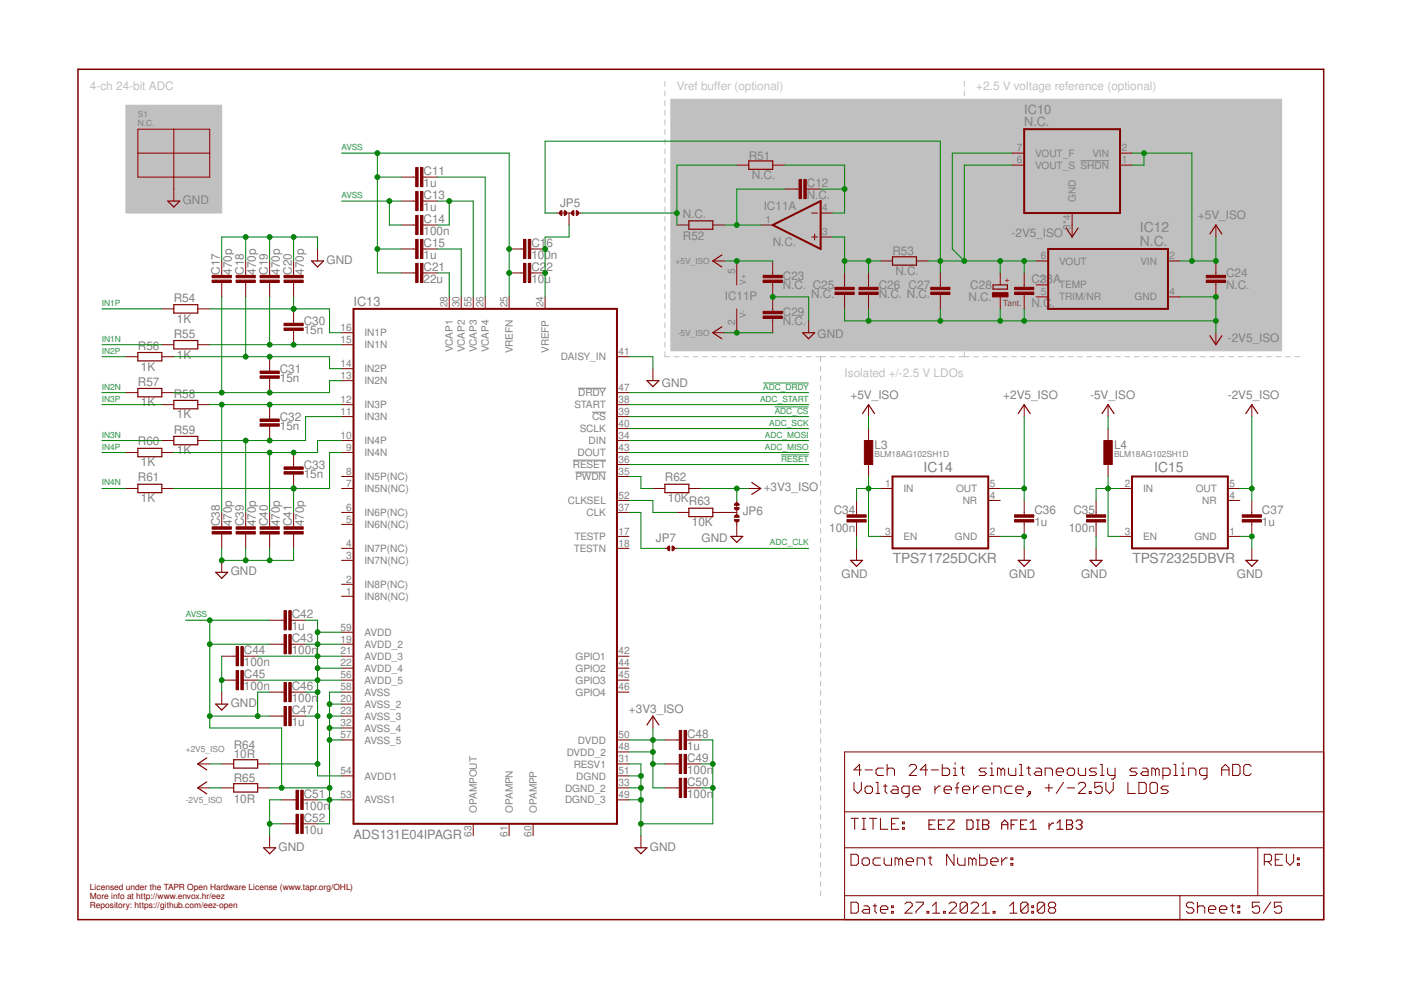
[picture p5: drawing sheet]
<svg xmlns="http://www.w3.org/2000/svg" width="297mm" height="210mm" viewBox="0 0 297 210" stroke-linecap="round" stroke-linejoin="round" font-family="sans-serif">
<g fill="none" stroke="#c0c0c0" stroke-width=".21">
<path d="M141 17.2v1.1M141 19.3v1M204.4 17.2v1.1M204.4 19.3v1M141 21.3v1.1M141 23.4v1M141 25.4v1.1M141 27.5v1M141 29.5v1.1M141 31.6v1M141 33.6v1.1M141 35.7v1"/>
<path d="M141 37.7v1.1M141 39.8v1M204.4 21.3v1.1M204.4 23.4v1M204.4 25.4v1.1M204.4 27.5v1M204.4 29.5v1.1M204.4 31.6v1M204.4 33.6v1.1M204.4 35.7v1M204.4 37.7v1.1M204.4 39.8v1"/>
<path d="M141 41.8v1.1M141 43.9v1M141 45.9v1.1M141 48v1M141 50v1.1M141 52v1.1M141 54.1v1.1M141 56.2v1M141 58.2v1M204.4 41.8v1.1M204.4 43.9v1M204.4 45.9v1.1"/>
<path d="M204.4 48v1M204.4 50v1.1M204.4 52v1.1M204.4 54.1v1.1M204.4 56.2v1M204.4 58.2v1M141 74.6v1h1M141 60.2v1.1M141 62.3v1.1M141 64.3v1.1M141 66.4v1M141 68.5v1"/>
<path d="M141 70.5v1M141 72.5v1.1M143 75.6h1M145 75.6h1M147 75.6h1M149 75.6h1M151 75.6h1M153 75.6h1M155 75.6h1M157 75.6h1M159 75.6h1M161 75.6h1"/>
<path d="M163 75.6h1M165 75.6h1M167 75.6h1M169 75.6h1M171 75.6h1M173 75.6h2.1M174 75.6v1.1M174 77.7v1M174 79.7v1M176.1 75.6h1.1M178.2 75.6h1.1M180.3 75.6h1.1"/>
<path d="M182.4 75.6h1.1M184.5 75.6h1.1M186.6 75.6h1.1M188.7 75.6h1.1M190.8 75.6h1.1M192.9 75.6h1.1M195 75.6h1.1M197.1 75.6h1.1M199.2 75.6h1.1M201.3 75.6h1.1M203.4 75.6h2.1M204.4 60.2v1.1"/>
<path d="M204.4 62.3v1.1M204.4 64.3v1.1M204.4 66.4v1M204.4 68.5v1M204.4 70.5v1M204.4 72.5v1.1M204.4 74.6v1M206.5 75.6h1M208.5 75.6h1M210.5 75.6h1M212.5 75.6h1M214.5 75.6h1"/>
<path d="M216.5 75.6h1M218.5 75.6h1M220.5 75.6h1M222.5 75.6h1M224.5 75.6h1M226.5 75.6h1M228.5 75.6h1M230.5 75.6h1M232.5 75.6h1M234.5 75.6h1M236.5 75.6h1M238.5 75.6h1"/>
<path d="M240.5 75.6h1M242.5 75.6h1M244.5 75.6h1M246.5 75.6h1M248.5 75.6h1M250.5 75.6h1M252.5 75.6h1M254.5 75.6h1M256.5 75.6h1M258.5 75.6h1M260.5 75.6h1M262.6 75.6h.9"/>
<path d="M264.5 75.6h1.1M266.6 75.6h.9M268.6 75.6h1M270.6 75.6h1M272.6 75.6h1M274.6 75.6h1M174 81.7v1M174 83.7v1.1M174 85.7v1.1M174 87.8v1M174 89.8v1M174 91.8v1"/>
<path d="M174 93.8v1.1M174 95.9v1M174 97.9v1M174 99.9v1M174 101.9v1.1M174 103.9v1.1M174 106v1M174 108v1M174 110v1M174 112v1.1M174 114.1v1M174 116.1v1"/>
<path d="M174 118.1v1M174 120.1v1.1M174 122.2v1M174 124.2v1M174 126.2v1M174 128.2v1M174 130.2v1.1M174 132.3v1M174 134.3v1M174 136.3v1M174 138.3v1.1M174 140.4v1"/>
<path d="M174 142.4v1M174 144.4v1M174 146.4v1M174 148.4v1.1M174 150.5v1M174 152.5v1M174 154.5v1M174 156.5v1M174 158.6v1M174 160.6v1M174 162.6v1M174 164.6v1.1"/>
<path d="M174 166.6v1.1M174 168.7v1M174 170.7v1M174 172.7v1M174 174.7v1M174 176.8v1M174 178.8v1M174 180.8v1M174 182.8v1M174 184.8v1.1M174 186.9v1M174 188.9v1"/>
</g>
<g fill="#c0c0c0" stroke="#c0c0c0" stroke-width=".21">
<path d="M142.2 21h129.5v53.4h-129.5z"/>
<path d="M26.7 22.3h20.3v22.9h-20.3z"/>
</g>
<path d="M229.1 34.1h6M121.5 97.6h7M122.6 82.3h5.9M125.5 87.4h3M122 100.1h6.5" fill="none" stroke="#808080" stroke-width=".21"/>
<g fill="none" stroke="#800000" stroke-width=".21">
<path d="M29.2 27.4h15.3v10.1h-15.3zM29.2 32.5h15.3M36.9 27.4v15.2M85.1 37.5h3M89.7 37.5h3M156.2 35h2.5M163.8 35h2.6M214.6 35h2.5M214.6 32.5h2.5M237.5 35h2.5M237.5 32.5h2.5M47 55.3v3.1"/>
<path d="M47 59.9v3M52.1 55.3v3.1M52.1 59.9v3M57.2 55.3v3.1M57.2 59.9v3M62.3 55.3v3.1M62.3 59.9v3M67.3 52.8v2.5M85.1 57.9h3M85.1 52.8h3M85.1 47.7h3M85.1 42.6h3"/>
<path d="M89.7 57.9h3M89.7 52.8h3M89.7 47.7h3M89.7 42.6h3M107.9 57.9h3.1M107.9 52.8h3.1M112.5 57.9h3.1M112.5 52.8h3.1M118.1 45.2h3.3M120.6 45.2v2.5M122.4 45.2h.8M143.5 47.7h2.5"/>
<path d="M151.1 47.7h2.6M151.1 55.3h2.6M156.2 55.3v5.1M161.3 47.7h2.5M163.8 55.3v3.1M163.8 59.9v6.1M166.4 40.1h3M170.9 40.1h3.1M172.1 50.2h1.3M172.1 45.2h1.3M172.7 49.6v1.3M174 50.2h2.5"/>
<path d="M174 45.2h2.5M179.1 57.9v3M184.1 57.9v3M186.7 55.3h2.5M194.3 55.3h2.5M199.4 57.9v3M212.1 57.9v2.5M217.1 57.9v3M219.7 55.3h2.5M227.3 45.2v5M247.6 55.3h2.6M257.8 47.7v2.5"/>
<path d="M257.8 55.3v3.1M257.8 59.9v3M26.7 75.6h2.5M34.3 73.1h2.6M34.3 75.6h2.6M34.3 65.5h2.6M41.9 73.1h2.6M41.9 65.5h2.6M57.2 75.6v3.1M62.3 65.5v3M62.3 70v3.1M72.4 78.2h2.6"/>
<path d="M72.4 73.1h2.6M72.4 70.5h2.6M95.2 62.9v2.6M97.8 62.9v2.6M100.3 62.9v2.6M102.9 62.9v2.6M107.9 62.9v2.6M115.6 62.9v2.6M130.8 75.6h2.5M138.4 78.2v2.5M151.1 70.5h2.6M156.2 65.5v5"/>
<path d="M163.8 67.5v3M171.4 68v2.5M179.1 62.4v3.1M184.1 62.4v3.1M199.4 62.4v3.1M212.1 62.9v2.6M217.1 62.4v3.1M219.7 60.4h2.5M219.7 62.9h2.5M247.6 62.9h2.6M257.8 70.5v2.6M26.7 95.9h2.5"/>
<path d="M26.7 83.2h2.5M34.3 95.9h2.6M34.3 93.4h2.6M34.3 85.8h2.6M34.3 83.2h2.6M41.9 93.4h2.6M41.9 85.8h2.6M57.2 80.2v3M57.2 85.8v3M57.2 90.4v3M62.3 95.9v3.1M72.4 95.9h2.6"/>
<path d="M72.4 93.4h2.6M72.4 88.3h2.6M72.4 85.8h2.6M72.4 80.7h2.6M130.8 95.9h2.5M130.8 93.4h2.5M130.8 88.3h2.5M130.8 85.8h2.5M130.8 98.5h2.5M130.8 90.9h2.5M130.8 83.2h2.5M184.1 85.8v2.5"/>
<path d="M184.1 90.9v2.5M184.1 98.5v2.5M217.1 85.8v2.5M234.9 85.8v2.5M234.9 90.9v2.5M234.9 98.5v2.5M265.4 85.8v2.5M26.7 103.6h2.5M34.3 103.6h2.6M47 108.6v3.1M47 113.2v3.1M47 118.8v2.5"/>
<path d="M52.1 108.6v3.1M52.1 113.2v3.1M57.2 108.6v3.1M57.2 113.2v3.1M62.3 100.5v3.1M62.3 108.6v3.1M62.3 113.2v3.1M72.4 111.2h2.6M72.4 108.6h2.6M72.4 103.6h2.6M72.4 101h2.6M72.4 116.3h2.6"/>
<path d="M72.4 118.8h2.6M130.8 108.6h2.5M130.8 101h2.5M130.8 113.7h2.5M130.8 116.3h2.5M130.8 106.1h2.5M138.4 103.6h2.6M141 116.3h.7M142.7 116.3h.8M143.5 108.6h2.5M146 103.6h2.6M151.1 108.6h5.1"/>
<path d="M156.2 106.1v3.3M156.2 110.4v3.3M158.7 103.6h2.6M181.6 106.1v3.1M181.6 110.7v3M181.6 116.3v2.5M186.7 103.6h2.5M186.7 113.7h2.5M209.5 103.6h2.6M209.5 113.7h2.6M209.5 106.1h2.6M217.1 106.1v3.1"/>
<path d="M217.1 110.7v3M217.1 116.3v2.5M232.4 106.1v3.1M232.4 110.7v3M232.4 116.3v2.5M237.5 103.6h2.5M237.5 113.7h2.5M260.3 103.6h2.6M260.3 113.7h2.6M260.3 106.1h2.6M265.4 106.1v3.1M265.4 110.7v3"/>
<path d="M265.4 116.3v2.5M47 139.1h3.1M51.6 139.1h3M57.2 136.6h3M57.2 131.5h3M61.7 136.6h3.1M61.7 131.5h3.1M72.4 136.6h2.6M72.4 139.1h2.6M72.4 134h2.6M72.4 126.4h2.6M72.4 123.9h2.6"/>
<path d="M130.8 139.1h2.5M47 144.2h3.1M47 146.7v2.6M51.6 144.2h3M57.2 151.8h3M57.2 146.7h3M61.7 151.8h3.1M61.7 146.7h3.1M72.4 149.3h2.6M72.4 141.7h2.6M72.4 151.8h2.6M72.4 154.3h2.6"/>
<path d="M72.4 144.2h2.6M72.4 146.7h2.6M72.4 156.9h2.6M130.8 159.4h2.5M130.8 141.7h2.5M130.8 144.2h2.5M130.8 146.7h2.5M130.8 156.9h2.5M138.4 151.8v2.5M141 156.9h3M145.5 156.9h3.1M179.1 159.4h101.5v35.6h-101.5z"/>
<path d="M41.9 167h2.6M41.9 162h2.6M47 167h2.6M47 162h2.6M54.6 167h2.6M54.6 162h2.6M57.2 177.2v2.5M59.7 174.7h3.1M59.7 169.6h3.1M64.3 174.7h3M64.3 169.6h3M72.4 169.6h2.6"/>
<path d="M72.4 164.5h2.6M100.3 174.7v2.5M107.9 174.7v2.5M113 174.7v2.5M130.8 167h2.5M130.8 162h2.5M130.8 169.6h2.5M130.8 164.5h2.5M135.9 177.2v2.5M141 167h3M141 162h3M145.5 167h3.1"/>
<path d="M145.5 162h3.1M179.1 179.7h101.5M179.1 172.1h101.5M180.4 173.5h1.6M181.1 165.9v1.5l.7 .8 .8-.8v-1.5M181.2 173.5v2.3M182.6 163.2h-1.5l1.1-1.1v2.3M182.8 173.5h.8M182.8 175.8h.8M183.2 173.5v2.3M183.4 163.2h1.6M183.4 167l.4-.3h.8l.4 .3v.8l-.4 .4h-.8l-.4-.4z"/>
<path d="M184.3 173.5h1.6M185.1 173.5v2.3M185.7 168.2h.8M185.7 165.9h.4v2.3M186.7 173.5v2.3h1.5M187.3 162.9h-1.2l-.4 .3v.8l.4 .4h1.2M187.3 166.7h.8M187.7 166.3v1.5l.4 .4M188.1 163.2l.4-.3h.8l.4 .3v1.2M188.1 162.1v2.3M189 174.7h.8M189.3 166.7h.7l.4 .3v1.2h-1.1l-.4-.4 .4-.4h1.1"/>
<path d="M190.6 173.5h-1.6v2.3h1.6M191.3 175.5h.4v.3h-.4zM191.3 174.3h.4v.4h-.4zM192.8 162.5l.3-.4h.8l.4 .4v.4l-1.5 1.5h1.5M192.8 168.2h-1.2l-.4-.4v-.8l.4-.3h1.2v1.9l-.4 .4h-.4M193.5 167.4h1.6v-.4l-.4-.3h-.8l-.4 .3v.8l.4 .4h.8M196.7 163.2h-1.6l1.2-1.1v2.3M197.4 163.2h1.6M198.2 166.7v1.5M199.4 166.7h-.4l-.8 .7M199.8 162.1v2.3h1.1l.4-.4v-.8l-.4-.3h-1.1M200.2 167.4h1.5v-.4l-.4-.3h-.7l-.4 .3v.8l.4 .4h.7"/>
<path d="M202.1 162.9h.4v1.5M202.1 164.4h.8M202.5 161.7v.4M202.5 167h.8M203.3 165.9l-.4 .4v1.9M203.7 162.9h.7M204.1 162.5v1.5l.3 .4M204.1 167.4h1.5v-.4l-.4-.3h-.8l-.3 .3v.8l.3 .4h.8M206.4 166.7v1.5M207.6 166.7h-.4l-.8 .7M208.3 167.4h1.6v-.4l-.4-.3h-.8l-.4 .3v.8l.4 .4h.8M209.1 162.9h-1.1l-.4 .3 .4 .4h.7l.4 .4-.4 .4h-1.1"/>
<path d="M209.9 162.9h.4v1.5M209.9 164.4h.8M210.3 161.7v.4M210.7 168.2v-1.5h1.2l.3 .3v1.2M212.2 163.2l-.3-.3h-.4v1.5M212.2 163.2v1.2M212.2 163.2l.4-.3 .4 .3v1.2M213.8 162.9v1.1l.4 .4h1.2v-1.5M214.6 166.7h-1.2l-.4 .3v.8l.4 .4h1.2M215.4 167.4h1.5v-.4l-.4-.3h-.7l-.4 .3v.8l.4 .4h.7M216.2 164.4h.7M216.2 162.1h.3v2.3"/>
<path d="M217.7 162.9h.8M218.1 162.5v1.5l.4 .4M218.1 167.8h.4v.4h-.4zM218.5 168.2l-.8 .8M219.6 162.9h.8l.4 .3v1.2h-1.2l-.3-.4 .3-.4h1.2M221.6 164.4v-1.5h1.2l.4 .3v1.2M221.6 167h1.6M222.4 166.3v1.5M223.9 163.6h1.6v-.4l-.4-.3h-.8l-.4 .3v.8l.4 .4h.8M225.5 165.9l-1.6 2.3M226.3 163.2l.4-.3h.8l.3 .3v.8l-.3 .4h-.8l-.4-.4zM226.3 167h1.5"/>
<path d="M228.6 162.9v1.1l.4 .4h1.2v-1.5M228.6 166.3l.4-.4h.8l.4 .4v.4l-1.6 1.5h1.6M230.9 167.8h.5v.4h-.5zM232.5 162.9h-1.1l-.5 .3 .5 .4h.7l.4 .4-.4 .4h-1.2M233.3 164.4h.8M233.3 162.1h.4v2.3M233.7 165.9h-1.6v1.1l.8-.3h.4l.4 .3v.8l-.4 .4h-.8l-.4-.4M234.5 165.9v1.5l.7 .8 .8-.8v-1.5M234.8 162.9v1.1l.4 .4h1.2M236.4 162.9v1.9l-.4 .4h-.4M239.1 165.9v2.3h1.6M241.1 162.9h-1.2l-.4 .3 .4 .4h.8l.4 .4-.4 .4h-1.2"/>
<path d="M241.5 165.9h1.2l.3 .4v1.5l-.3 .4h-1.2zM242.3 162.9h.7l.4 .3v1.2h-1.1l-.4-.4 .4-.4h1.1M243.8 166.3l.4-.4h.8l.4 .4v1.5l-.4 .4h-.8l-.4-.4zM245 163.2l-.4-.3h-.4v1.5M245 163.2v1.2M245 163.2l.4-.3 .4 .3v1.2M246.5 164.4h1.2l.4-.4v-.8l-.4-.3h-1.2v2.3M247.7 166.7h-1.2l-.4 .3 .4 .4h.8l.4 .4-.4 .4h-1.2M248.9 164.4h.8M248.9 162.1h.4v2.3M250.4 162.9h.4v1.5M250.4 164.4h.8"/>
<path d="M250.8 161.7v.4M252 164.4v-1.5h1.2l.4 .3v1.2M255.9 164.4h-1.2l-.4-.4v-.8l.4-.3h1.2v1.9l-.4 .4h-.4M259 163.2h1.6M259 164.4v-1.5l.8-.8 .8 .8v1.5M261.3 162.1h1.2l.4 .4v1.5l-.4 .4h-1.2zM265.3 162.5l-.4-.4h-.8l-.4 .4v1.5l.4 .4h.8l.4-.4M266.7 179.7v10.2M179.1 189.9h101.5M180.4 181.1h1.2l.4 .4v1.6l-.4 .4h-1.2zM180.4 191.3h1.2l.4 .4v1.5l-.4 .4h-1.2zM182.8 182.3l.4-.4h.7l.4 .4v.8l-.4 .4h-.7l-.4-.4z"/>
<path d="M183.2 192.1h.7l.4 .3v1.2h-1.1l-.4-.4 .4-.4h1.1M185.1 192.1h.8M185.5 191.7v1.5l.4 .4M186.7 192.8h1.5v-.4l-.4-.3h-.8l-.3 .3v.8l.3 .4h.8M186.7 181.9h-1.2l-.4 .4v.8l.4 .4h1.2M187.5 181.9v1.2l.3 .4h1.2v-1.6M189 193.2h.4v.4h-.4zM189 192.1h.4v.3h-.4zM190.6 182.3l-.4-.4h-.4v1.6M190.6 182.3l.4-.4 .3 .4v1.2M190.6 182.3v1.2M191.9 191.7l.4-.4h.7l.4 .4v.4l-1.5 1.5h1.5"/>
<path d="M192.1 182.7h1.6v-.4l-.4-.4h-.8l-.4 .4v.8l.4 .4h.8M194.2 191.3h1.5v.4l-1.5 1.5v.4M194.5 183.5v-1.6h1.1l.4 .4v1.2M196.5 193.2h.4v.4h-.4zM196.8 181.9h.8M197.2 181.5v1.6l.4 .4M197.7 193.6h1.6M197.7 192.1l.8-.8v2.3M200 193.2h.4v.4h-.4zM201.2 191.7l.4-.4h.8l.4 .4v.4l-1.6 1.5h1.6M202.3 181.1v2.4l-1.6-2.4v2.4M203 181.9v1.2l.4 .4h1.2v-1.6"/>
<path d="M205.1 191.7v1.5l-.4 .4h-.8l-.3-.4M205.1 191.7l-.4-.4h-.8l-.3 .4v1.5M205.1 191.7l-1.5 1.5M205.9 191.7l.4-.4h.8l.4 .4v.4l-1.6 1.5h1.6M206.2 182.3l-.4-.4h-.4v1.6M206.2 182.3v1.2M206.2 182.3l.3-.4 .4 .4v1.2M207.7 181.1v2.4h1.2l.4-.4v-.8l-.4-.4h-1.2M208.2 193.6h1.6M208.2 192.1l.8-.8v2.3M210.1 182.7h1.5v-.4l-.4-.4h-.8l-.3 .4v.8l.3 .4h.8M210.6 193.2h.4v.4h-.4z"/>
<path d="M212.4 181.9v1.6M213.6 181.9h-.4l-.8 .8M214.1 193.6h1.5M214.1 192.1l.8-.8v2.3M214.3 183.1h.4v.4h-.4zM214.3 181.9h.4v.4h-.4zM218 191.7v1.5l-.4 .4h-.8l-.4-.4M218 191.7l-.4-.4h-.8l-.4 .4v1.5M218 191.7l-1.6 1.5M218.8 193.2h.3v.4h-.3zM218.8 192.1h.3v.3h-.3zM221.5 191.7v1.5l-.4 .4h-.8l-.4-.4"/>
<path d="M221.5 191.7l-.4-.4h-.8l-.4 .4v1.5M221.5 191.7l-1.6 1.5M222.7 192.4l-.4 .4v.4l.4 .4h.7l.4-.4v-.4l-.4-.4M222.7 192.4l-.4-.3v-.4l.4-.4h.7l.4 .4v.4l-.4 .3M222.7 192.4h.7M250.2 189.9v5.1M253.1 191.7l-.4-.4h-.8l-.4 .4v.4l.4 .3h.8l.4 .4v.4l-.4 .4h-.8l-.4-.4M253.9 192.4l.4-.3h.8l.3 .3v1.2M253.9 191.3v2.3M256.2 192.8h1.6v-.4l-.4-.3h-.8l-.4 .3v.8l.4 .4h.8M258.6 192.8h1.5v-.4l-.4-.3h-.7l-.4 .3v.8l.4 .4h.7M260.9 192.1h.8"/>
<path d="M261.3 191.7v1.5l.4 .4M262.4 193.2h.4v.4h-.4zM262.4 192.1h.4v.3h-.4zM267.1 191.3h-1.6v1.1l.8-.3h.4l.4 .3v.8l-.4 .4h-.8l-.4-.4M268.1 182.7h1.1l.4-.4v-.8l-.4-.4h-1.1v2.4M268.8 182.7l.8 .8M269.4 191.3l-1.6 2.3M270.4 182.3h.8M271.7 191.3h-1.5v1.1l.8-.3h.4l.3 .3v.8l-.3 .4h-.8l-.4-.4M271.9 181.1h-1.5v2.4h1.5M272.7 181.1v1.6l.8 .8 .8-.8v-1.6M275.1 183.1h.4v.4h-.4z"/>
<path d="M275.1 181.9h.4v.4h-.4z"/>
</g>
<path d="M16.5 14.7h264.1v180.3h-264.1z" fill="none" stroke="#800000" stroke-width=".32"/>
<g fill="none" stroke="#800000" stroke-width=".23">
<path d="M197 174.9h.6M198.3 173.9h-1.3v1.9h1.3M199 174.9h.6M200.3 173.9h-1.3v1.9h1.3M201 173.9h1.3v.3l-1.3 1.3v.3h1.3M205 173.9h1l.3 .3v1.3l-.3 .3h-1zM207 173.9h.7M207 175.8h.7M207.3 173.9v1.9M208.3 173.9h1l.4 .3v.3l-.4 .4 .4 .3v.3l-.4 .3h-1zM208.3 174.9h1M212.4 174.9h1.3"/>
<path d="M212.4 175.8v-1.3l.6-.6 .7 .6v1.3M214.4 174.9h.6M215.7 173.9h-1.3v1.9M216.4 174.9h.6M217.7 173.9h-1.3v1.9h1.3M218.4 175.8h1.3M218.4 174.5l.7-.6v1.9M222.4 174.5v1.3M223.4 174.5h-.3l-.7 .7M224.1 175.8h1.3M224.1 174.5l.6-.6v1.9M226.1 173.9h1l.3 .3v.3l-.3 .4 .3 .3v.3l-.3 .3h-1z"/>
<path d="M226.1 174.9h1M228.1 174.2l.4-.3h.6l.3 .3v.3l-.3 .4M228.8 174.9h.3M229.1 174.9l.3 .3v.3l-.3 .3h-.6l-.4-.3"/>
</g>
<path d="M217.1 27.4h20.4v17.8h-20.4zM163.8 47.7l10.2-5.1v10.2zM222.2 52.8h25.4v12.7h-25.4zM75 65.5h55.8v109.2h-55.8zM189.2 101h20.3v15.3h-20.3zM240 101h20.3v15.3h-20.3z" fill="none" stroke="#800000" stroke-width=".42"/>
<g fill="#800000" stroke="#800000" stroke-width=".21">
<path d="M89.2 55.8h.5v4.1h-.5z"/>
<path d="M88.1 55.8h.5v4.1h-.5z"/>
<path d="M89.2 50.8h.5v4h-.5z"/>
<path d="M88.1 50.8h.5v4h-.5z"/>
<path d="M111 55.8h.5v4.1h-.5z"/>
<path d="M112 55.8h.5v4.1h-.5z"/>
<path d="M111 50.8h.5v4h-.5z"/>
<path d="M112 50.8h.5v4h-.5z"/>
<path d="M88.1 45.7h.5v4h-.5z"/>
<path d="M89.2 45.7h.5v4h-.5z"/>
<path d="M89.2 40.6h.5v4.1h-.5z"/>
<path d="M88.1 40.6h.5v4.1h-.5z"/>
<path d="M89.2 35.5h.5v4.1h-.5z"/>
<path d="M88.1 35.5h.5v4.1h-.5z"/>
<path d="M60.2 134.6h.5v4h-.5z"/>
<path d="M61.2 134.6h.5v4h-.5z"/>
<path d="M50.1 137.1h.5v4.1h-.5z"/>
<path d="M51.1 137.1h.5v4.1h-.5z"/>
<path d="M50.1 142.2h.5v4h-.5z"/>
<path d="M51.1 142.2h.5v4h-.5z"/>
<path d="M60.2 144.7h.5v4.1h-.5z"/>
<path d="M61.2 144.7h.5v4.1h-.5z"/>
<path d="M61.2 129.5h.5v4h-.5z"/>
<path d="M60.2 129.5h.5v4h-.5z"/>
<path d="M61.2 149.8h.5v4.1h-.5z"/>
<path d="M60.2 149.8h.5v4.1h-.5z"/>
<path d="M145 154.9h.5v4h-.5z"/>
<path d="M144 154.9h.5v4h-.5z"/>
<path d="M144 159.9h.5v4.1h-.5z"/>
<path d="M145 159.9h.5v4.1h-.5z"/>
<path d="M144 165h.5v4.1h-.5z"/>
<path d="M145 165h.5v4.1h-.5z"/>
<path d="M62.8 172.6h.5v4.1h-.5z"/>
<path d="M63.8 172.6h.5v4.1h-.5z"/>
<path d="M62.8 167.6h.5v4h-.5z"/>
<path d="M63.8 167.6h.5v4h-.5z"/>
<path d="M210.4 62.1h3.3v.8h-3.3z"/>
<path d="M255.8 59.4h4v.5h-4z"/>
<path d="M255.8 58.4h4v.5h-4z"/>
<path d="M182.1 61.9h4.1v.5h-4.1z"/>
<path d="M182.1 60.9h4.1v.5h-4.1z"/>
<path d="M197.3 61.9h4.1v.5h-4.1z"/>
<path d="M197.3 60.9h4.1v.5h-4.1z"/>
<path d="M170.4 38.1h.5v4h-.5z"/>
<path d="M169.4 38.1h.5v4h-.5z"/>
<path d="M161.8 59.4h4.1v.5h-4.1z"/>
<path d="M161.8 58.4h4.1v.5h-4.1z"/>
<path d="M161.8 67h4.1v.5h-4.1z"/>
<path d="M161.8 66h4.1v.5h-4.1z"/>
<path d="M183.3 93.4h1.7v5.1h-1.7z"/>
<path d="M234 93.4h1.8v5.1h-1.8z"/>
<path d="M215.1 109.2h4.1v.5h-4.1z"/>
<path d="M215.1 110.2h4.1v.5h-4.1z"/>
<path d="M179.6 110.2h4v.5h-4z"/>
<path d="M179.6 109.2h4v.5h-4z"/>
<path d="M230.4 110.2h4v.5h-4z"/>
<path d="M230.4 109.2h4v.5h-4z"/>
<path d="M263.4 109.2h4v.5h-4z"/>
<path d="M263.4 110.2h4v.5h-4z"/>
<path d="M60.2 68.5h4.1v.5h-4.1z"/>
<path d="M60.2 69.6h4.1v.5h-4.1z"/>
<path d="M55.1 78.7h4.1v.5h-4.1z"/>
<path d="M55.1 79.7h4.1v.5h-4.1z"/>
<path d="M55.1 88.8h4.1v.5h-4.1z"/>
<path d="M55.1 89.9h4.1v.5h-4.1z"/>
<path d="M60.2 99h4.1v.5h-4.1z"/>
<path d="M60.2 100h4.1v.5h-4.1z"/>
<path d="M60.2 111.7h4.1v.5h-4.1z"/>
<path d="M60.2 112.7h4.1v.5h-4.1z"/>
<path d="M55.1 111.7h4.1v.5h-4.1z"/>
<path d="M55.1 112.7h4.1v.5h-4.1z"/>
<path d="M50.1 111.7h4v.5h-4z"/>
<path d="M50.1 112.7h4v.5h-4z"/>
<path d="M45 111.7h4v.5h-4z"/>
<path d="M45 112.7h4v.5h-4z"/>
<path d="M45 59.4h4v.5h-4z"/>
<path d="M45 58.4h4v.5h-4z"/>
<path d="M50.1 59.4h4v.5h-4z"/>
<path d="M50.1 58.4h4v.5h-4z"/>
<path d="M55.1 59.4h4.1v.5h-4.1z"/>
<path d="M55.1 58.4h4.1v.5h-4.1z"/>
<path d="M60.2 59.4h4.1v.5h-4.1z"/>
<path d="M60.2 58.4h4.1v.5h-4.1z"/>
<path d="M177 61.9h4.1v.5h-4.1z"/>
<path d="M177 60.9h4.1v.5h-4.1z"/>
<path d="M215.1 61.9h4.1v.5h-4.1z"/>
<path d="M215.1 60.9h4.1v.5h-4.1z"/>
</g>
<g fill="none" stroke="#800000" stroke-width=".25">
<path d="M158.7 34.1h5.1v1.8h-5.1zM35.6 42.6h2.5l-1.2 1.3zM66.1 55.3h2.5l-1.3 1.3zM146 46.8h5.1v1.8h-5.1zM153 54.1l-1.9 1.2 1.9 1.3M189.2 54.4h5.1v1.8h-5.1zM226 48.3l1.3 1.9 1.3-1.9M256.5 49.6l1.3-1.9 1.3 1.9M29.2 74.7h5.1v1.8h-5.1zM36.9 64.6h5v1.8h-5zM36.9 72.2h5v1.8h-5zM153 69.3l-1.9 1.2 1.9 1.3"/>
<path d="M170.2 70.5h2.5l-1.3 1.3zM210.5 60.4h3.1v.9h-3.1zM256.5 71.2l1.3 1.9 1.3-1.9M29.2 82.4h5.1v1.7h-5.1zM29.2 95.1h5.1v1.7h-5.1zM36.9 84.9h5v1.8h-5zM36.9 92.5h5v1.8h-5zM137.2 80.7h2.5l-1.3 1.3zM182.9 87.7l1.2-1.9 1.3 1.9M215.9 87.7l1.2-1.9 1.3 1.9M233.7 87.7l1.2-1.9 1.3 1.9M264.1 87.7l1.3-1.9 1.3 1.9"/>
<path d="M29.2 102.7h5.1v1.8h-5.1zM141 102.7h5v1.8h-5zM146 107.8h5.1v1.7h-5.1zM154.9 113.7h2.6l-1.3 1.3zM159.4 102.3l1.9 1.3-1.9 1.2M180.3 118.8h2.6l-1.3 1.3zM215.9 118.8h2.5l-1.3 1.3zM231.1 118.8h2.6l-1.3 1.3zM264.1 118.8h2.6l-1.3 1.3zM45.7 121.3h2.6l-1.3 1.3zM45.7 149.3h2.6l-1.3 1.3zM137.2 153.7l1.2-1.9 1.3 1.9"/>
<path d="M43.8 165.8l-1.9 1.2 1.9 1.3M43.8 160.7l-1.9 1.3 1.9 1.2M49.6 166.2h5v1.7h-5zM49.6 161.1h5v1.8h-5zM55.9 179.7h2.5l-1.2 1.3zM134.6 179.7h2.6l-1.3 1.3z"/>
</g>
<g fill="#800000" stroke="#800000" stroke-width=".21">
<path d="M122.2 44.7a.51 .51 0 0 1 .5 .5 .51 .51 0 0 1-.5 .5z" fill-rule="evenodd"/>
<path d="M121.2 45.2h.5v.5l-.4-.2z" fill-rule="evenodd"/>
<path d="M121.3 44.8l.4-.1v.5h-.5z" fill-rule="evenodd"/>
<path d="M118.6 45.2h.5v.5l-.3-.2z" fill-rule="evenodd"/>
<path d="M118.8 44.8l.3-.1v.5h-.5z" fill-rule="evenodd"/>
<path d="M119.6 44.7a.51 .51 0 0 1 .6 .5 .51 .51 0 0 1-.6 .5z" fill-rule="evenodd"/>
<path d="M155.7 110.2h1a.51 .51 0 0 1-.5 .5 .51 .51 0 0 1-.5-.5z" fill-rule="evenodd"/>
<path d="M155.9 109.3l.3-.1v.5h-.5z" fill-rule="evenodd"/>
<path d="M156.2 109.2l.4 .1 .1 .4h-.5z" fill-rule="evenodd"/>
<path d="M155.9 106.8l.3-.2v.5h-.5z" fill-rule="evenodd"/>
<path d="M156.2 106.6l.4 .2 .1 .3h-.5z" fill-rule="evenodd"/>
<path d="M155.7 107.6h1a.51 .51 0 0 1-.5 .5 .51 .51 0 0 1-.5-.5z" fill-rule="evenodd"/>
<path d="M141.5 116.3h.5v.5l-.4-.2z" fill-rule="evenodd"/>
<path d="M141.6 115.9l.4-.1v.5h-.5z" fill-rule="evenodd"/>
<path d="M142.5 115.8l.4 .1 .1 .4h-.5z" fill-rule="evenodd"/>
<path d="M142.5 116.3h.5l-.3 .4-.2 .1z" fill-rule="evenodd"/>
</g>
<g fill="none" stroke="#008000" stroke-width=".21">
<path d="M72.4 32.5h35.5v30.4M80 32.5v25.4h5.1M80 37.5h5.1M92.7 37.5h10.2v25.4M156.2 35h-12.7v12.7M166.4 35h12.7v10.2h-2.6M214.6 32.5h-12.7v20.3l2.5 2.5v-20.3h10.2M240 32.5h12.7v22.8M242.5 32.5v2.5h-2.5M52.1 50.2v5.1M57.2 50.2v5.1M62.3 50.2v5.1"/>
<path d="M67.3 52.8v-2.6h-20.3v5.1M72.4 42.6h12.7M80 52.8h5.1M82.5 42.6v5.1h2.6M92.7 57.9h2.5v5M92.7 52.8h5.1v10.1M92.7 42.6h7.6v20.3M95.2 42.6v5.1h-2.5M118.1 45.2h-2.5v-15.3h83.8v28M120.6 47.7v2.5h-5v12.7M123.2 45.2h20.3M153.7 47.7h7.6"/>
<path d="M153.7 55.3h10.1M166.4 40.1h-10.2v7.6M174 40.1h5.1M176.5 50.2h2.6v7.7M179.1 55.3h7.6M184.1 55.3v2.6M196.8 55.3h22.9M212.1 55.3v2.6M217.1 55.3v2.6M257.8 50.2v5.1h-7.6M21.6 75.6h5.1M21.6 65.5h12.7"/>
<path d="M21.6 73.1h12.7M36.9 75.6h33v2.6h2.5M44.5 65.5h25.4v5h2.5M44.5 73.1h27.9M47 62.9v20.3M52.1 62.9v12.7M57.2 62.9v10.2M62.3 62.9v2.6M133.3 75.6h5.1v2.6M153.7 70.5h10.1M163.8 62.9h7.6v5.1M179.1 65.5v2.5h78.7"/>
<path d="M184.1 65.5v2.5M199.4 65.5v2.5M212.1 65.5v2.5M217.1 65.5v2.5M250.2 62.9h7.6v7.6M21.6 95.9h5.1M21.6 93.4h12.7M21.6 83.2h5.1M21.6 85.8h12.7M44.5 85.8h27.9M47 85.8v22.8M52.1 93.4v15.2"/>
<path d="M57.2 95.9v12.7M72.4 93.4h-5.1v2.5h-30.4M72.4 95.9h-2.5v7.7h-33M72.4 88.3h-7.6v5.1h-20.3M72.4 80.7h-2.5v2.5h-33M133.3 95.9h38.1M133.3 93.4h38.1M133.3 98.5h38.1M133.3 88.3h38.1M133.3 90.9h38.1M133.3 83.2h38.1M133.3 85.8h38.1"/>
<path d="M184.1 88.3v2.6M217.1 88.3v17.8M234.9 88.3v2.6M265.4 88.3v17.8M21.6 103.6h5.1M47 116.3v2.5h15.3v-2.5M52.1 116.3v2.5M57.2 116.3v2.5M62.3 103.6v5M133.3 101h2.6v2.6h2.5M133.3 108.6h2.6v7.7h5.1M133.3 106.1h5.1v2.5h5.1"/>
<path d="M143.5 116.3h27.9M148.6 103.6h10.1M156.2 103.6v2.5M181.6 113.7v2.6M184.1 101v12.7h2.6M186.7 103.6h-5.1v2.5M212.1 113.7h5v2.6M212.1 103.6h5M232.4 113.7v2.6M234.9 101v12.7h2.6M237.5 103.6h-5.1v2.5M262.9 113.7h2.5v2.6"/>
<path d="M262.9 103.6h2.5M39.4 131.5h17.8M44.5 136.6h12.7M44.5 131.5v22.8h15.2v12.7M47 139.1v7.6M54.6 139.1h17.8M64.8 131.5h2.5v33h5.1M64.8 136.6h7.6M67.3 134h5.1M44.5 151.8h12.7M54.6 144.2h17.8M57.2 146.7h-2.6v5.1"/>
<path d="M64.8 146.7h2.5M64.8 151.8h2.5M67.3 141.7h5.1M69.9 156.9h2.5M69.9 151.8h2.5M69.9 154.3h2.5M69.9 149.3h2.5M72.4 146.7h-2.5v28h-2.6M133.3 156.9h7.7M133.3 159.4h5.1M138.4 154.3v12.7h2.6M148.6 156.9h2.5v17.8h-15.2"/>
<path d="M44.5 162h2.5M44.5 167h2.5M57.2 174.7h2.5M57.2 162h10.1M57.2 167h12.7M59.7 169.6h-2.5v7.6M67.3 169.6h5.1M133.3 169.6h2.6M133.3 162h2.6v15.2M133.3 164.5h2.6M133.3 167h2.6M138.4 162h2.6"/>
<path d="M148.6 162h2.5M148.6 167h2.5"/>
</g>
<g fill="#008000" stroke="#008000" stroke-width=".21">
<circle cx="47" cy="144.2" r=".51"/>
<circle cx="163.8" cy="62.9" r=".51"/>
<circle cx="57.2" cy="174.7" r=".51"/>
<circle cx="217.1" cy="113.7" r=".51"/>
<circle cx="265.4" cy="113.7" r=".51"/>
<circle cx="57.2" cy="118.8" r=".51"/>
<circle cx="52.1" cy="118.8" r=".51"/>
<circle cx="47" cy="118.8" r=".51"/>
<circle cx="57.2" cy="50.2" r=".51"/>
<circle cx="52.1" cy="50.2" r=".51"/>
<circle cx="62.3" cy="50.2" r=".51"/>
<circle cx="135.9" cy="164.5" r=".51"/>
<circle cx="135.9" cy="167" r=".51"/>
<circle cx="135.9" cy="169.6" r=".51"/>
<circle cx="151.1" cy="162" r=".51"/>
<circle cx="151.1" cy="167" r=".51"/>
<circle cx="135.9" cy="174.7" r=".51"/>
<circle cx="212.1" cy="68" r=".51"/>
<circle cx="199.4" cy="68" r=".51"/>
<circle cx="257.8" cy="62.9" r=".51"/>
<circle cx="257.8" cy="68" r=".51"/>
<circle cx="184.1" cy="68" r=".51"/>
<circle cx="217.1" cy="68" r=".51"/>
<circle cx="265.4" cy="103.6" r=".51"/>
<circle cx="95.2" cy="42.6" r=".51"/>
<circle cx="138.4" cy="162" r=".51"/>
<circle cx="138.4" cy="159.4" r=".51"/>
<circle cx="138.4" cy="156.9" r=".51"/>
<circle cx="156.2" cy="103.6" r=".51"/>
<circle cx="115.6" cy="57.9" r=".51"/>
<circle cx="115.6" cy="52.8" r=".51"/>
<circle cx="156.2" cy="55.3" r=".51"/>
<circle cx="257.8" cy="55.3" r=".51"/>
<circle cx="252.7" cy="55.3" r=".51"/>
<circle cx="242.5" cy="32.5" r=".51"/>
<circle cx="212.1" cy="55.3" r=".51"/>
<circle cx="199.4" cy="55.3" r=".51"/>
<circle cx="204.4" cy="55.3" r=".51"/>
<circle cx="217.1" cy="55.3" r=".51"/>
<circle cx="184.1" cy="55.3" r=".51"/>
<circle cx="179.1" cy="55.3" r=".51"/>
<circle cx="179.1" cy="40.1" r=".51"/>
<circle cx="156.2" cy="47.7" r=".51"/>
<circle cx="143.5" cy="45.2" r=".51"/>
<circle cx="156.2" cy="70.5" r=".51"/>
<circle cx="67.3" cy="144.2" r=".51"/>
<circle cx="67.3" cy="141.7" r=".51"/>
<circle cx="67.3" cy="139.1" r=".51"/>
<circle cx="67.3" cy="146.7" r=".51"/>
<circle cx="67.3" cy="136.6" r=".51"/>
<circle cx="67.3" cy="151.8" r=".51"/>
<circle cx="67.3" cy="162" r=".51"/>
<circle cx="67.3" cy="134" r=".51"/>
<circle cx="217.1" cy="103.6" r=".51"/>
<circle cx="54.6" cy="151.8" r=".51"/>
<circle cx="44.5" cy="136.6" r=".51"/>
<circle cx="69.9" cy="154.3" r=".51"/>
<circle cx="69.9" cy="151.8" r=".51"/>
<circle cx="69.9" cy="149.3" r=".51"/>
<circle cx="69.9" cy="156.9" r=".51"/>
<circle cx="69.9" cy="169.6" r=".51"/>
<circle cx="69.9" cy="167" r=".51"/>
<circle cx="59.7" cy="167" r=".51"/>
<circle cx="44.5" cy="151.8" r=".51"/>
<circle cx="44.5" cy="131.5" r=".51"/>
<circle cx="107.9" cy="57.9" r=".51"/>
<circle cx="107.9" cy="52.8" r=".51"/>
<circle cx="80" cy="37.5" r=".51"/>
<circle cx="80" cy="32.5" r=".51"/>
<circle cx="80" cy="52.8" r=".51"/>
<circle cx="82.5" cy="42.6" r=".51"/>
<circle cx="184.1" cy="103.6" r=".51"/>
<circle cx="234.9" cy="103.6" r=".51"/>
<circle cx="62.3" cy="65.5" r=".51"/>
<circle cx="62.3" cy="73.1" r=".51"/>
<circle cx="57.2" cy="73.1" r=".51"/>
<circle cx="57.2" cy="75.6" r=".51"/>
<circle cx="52.1" cy="75.6" r=".51"/>
<circle cx="57.2" cy="83.2" r=".51"/>
<circle cx="47" cy="83.2" r=".51"/>
<circle cx="57.2" cy="85.8" r=".51"/>
<circle cx="47" cy="85.8" r=".51"/>
<circle cx="57.2" cy="93.4" r=".51"/>
<circle cx="52.1" cy="93.4" r=".51"/>
<circle cx="62.3" cy="95.9" r=".51"/>
<circle cx="57.2" cy="95.9" r=".51"/>
<circle cx="62.3" cy="103.6" r=".51"/>
</g>
<path d="M161.8 81.2h9.6M164.3 86.3h7.1M165.6 96.4h5.8" fill="none" stroke="#008080" stroke-width=".21"/>
<g font-size="2.9" fill="#808080">
<text x="241.7" y="52.1">N.C.</text>
<text x="241.7" y="49.3">IC12</text>
<text x="195.8" y="100">IC14</text>
<text x="244.7" y="100">IC15</text>
<text x="189.3" y="119.5">TPS71725DCKR</text>
<text x="240.1" y="119.5">TPS72325DBVR</text>
</g>
<g font-size="2.7" fill="#808080">
<text x="217.2" y="26.8">N.C.</text>
<text x="217.2" y="24.2">IC10</text>
<text x="74.9" y="64.8">IC13</text>
<text x="74.9" y="177.8">ADS131E04IPAGR</text>
</g>
<g font-size="2.5" fill="#c0c0c0">
<text x="19.1" y="19">4-ch 24-bit ADC</text>
<text x="143.5" y="19">Vref bufer (optional)</text>
<text x="151.4" y="19">f</text>
<text x="207" y="19">+2.5 V voltage reference (optional)</text>
<text x="179.1" y="80">Isolated +/-2.5 V LDOs</text>
</g>
<g font-size="2.5" fill="#808080">
<text x="158.7" y="33.8">R51</text>
<text x="89.8" y="39.7">1u</text>
<text x="89.8" y="37.2">C11</text>
<text x="159.4" y="37.9">N.C.</text>
<text x="171.1" y="39.7">C12</text>
<text x="38.8" y="43.3">GND</text>
<text x="89.8" y="44.8">1u</text>
<text x="89.8" y="47.3">C14</text>
<text x="89.8" y="42.2">C13</text>
<text x="118.7" y="43.9">JP5</text>
<text x="144.8" y="46.2">N.C.</text>
<text x="161.9" y="44.5">IC11A</text>
<text x="171.1" y="42.2">N.C.</text>
<text x="254" y="46.4">+5V_ISO</text>
<text x="89.8" y="49.9">100n</text>
<text x="89.8" y="52.4">C15</text>
<text x="112.7" y="52.4">C1</text>
<text x="115.8" y="52.4">6</text>
<text x="144.8" y="51">R52</text>
<text x="163.8" y="52.1">N.C.</text>
<text x="214.5" y="50.2">-2V5_ISO</text>
<text x="46.6" y="58.2" transform="rotate(-90 46.6 58.2)">C17</text>
<text x="49.2" y="58.2" transform="rotate(-90 49.2 58.2)">470p</text>
<text x="51.7" y="58.2" transform="rotate(-90 51.7 58.2)">C18</text>
<text x="54.2" y="58.2" transform="rotate(-90 54.2 58.2)">470p</text>
<text x="56.8" y="58.2" transform="rotate(-90 56.8 58.2)">C19</text>
<text x="59.3" y="58.2" transform="rotate(-90 59.3 58.2)">470p</text>
<text x="61.9" y="58.2" transform="rotate(-90 61.9 58.2)">C20</text>
<text x="64.4" y="58.2" transform="rotate(-90 64.4 58.2)">470p</text>
<text x="69.2" y="56">GND</text>
<text x="89.8" y="54.9">1u</text>
<text x="89.8" y="57.5">C21</text>
<text x="112.7" y="54.9">100n</text>
<text x="112.7" y="57.5">C2</text>
<text x="115.8" y="57.5">2</text>
<text x="166" y="59.4">C23</text>
<text x="189.2" y="54.2">R53</text>
<text x="189.9" y="58.2">N.C.</text>
<text x="259.9" y="58.8">C24</text>
<text x="36.8" y="64">R54</text>
<text x="89.8" y="60">22u</text>
<text x="112.7" y="60">10u</text>
<text x="153.7" y="63.6">IC11P</text>
<text x="166" y="61.3">N.C. C25</text>
<text x="172" y="63.2">N.C.</text>
<text x="186.3" y="63.2">N.C. N.C.</text>
<text x="186.3" y="61.3">C26</text>
<text x="192.6" y="61.3">C27</text>
<text x="205.4" y="63.7">N.C.</text>
<text x="205.7" y="61.2">C28</text>
<text x="218.7" y="65.1">N.C</text>
<text x="218.7" y="60">C28A</text>
<text x="222.9" y="65.1">.</text>
<text x="259.9" y="61.3">N.C.</text>
<text x="36.8" y="71.6">R55</text>
<text x="37.5" y="68.4">1K</text>
<text x="64.4" y="70.8">15n</text>
<text x="64.4" y="68.9">C30</text>
<text x="166" y="68.9">N.C.</text>
<text x="166" y="67">C29</text>
<text x="173.3" y="71.7">GND</text>
<text x="29.2" y="74.1">R56</text>
<text x="37.5" y="76">1K</text>
<text x="260.3" y="72.5">-2V5_ISO</text>
<text x="29.2" y="81.8">R57</text>
<text x="29.9" y="78.6">1K</text>
<text x="59.3" y="81">15n</text>
<text x="59.3" y="79.1">C31</text>
<text x="140.3" y="82">GND</text>
<text x="29.9" y="86.2">1K</text>
<text x="36.8" y="84.3">R58</text>
<text x="37.5" y="88.7">1K</text>
<text x="59.3" y="89.2">C32</text>
<text x="180.3" y="84.5">+5V_ISO</text>
<text x="212.7" y="84.5">+2V5_ISO</text>
<text x="231.1" y="84.5">-5V_ISO</text>
<text x="260.3" y="84.5">-2V5_ISO</text>
<text x="29.2" y="94.5">R60</text>
<text x="36.8" y="91.9">R59</text>
<text x="59.3" y="91.1">15n</text>
<text x="185.4" y="95.2">L3</text>
<text x="236.2" y="95.2">L4</text>
<text x="29.9" y="98.9">1K</text>
<text x="37.5" y="96.3">1K</text>
<text x="64.4" y="101.3">15n</text>
<text x="64.4" y="99.4">C33</text>
<text x="29.2" y="102.1">R61</text>
<text x="29.9" y="106.5">1K</text>
<text x="141" y="102.1">R62</text>
<text x="141.6" y="106.5">10K</text>
<text x="146" y="107.2">R63</text>
<text x="161.9" y="104.2">+3V3_ISO</text>
<text x="46.6" y="111.6" transform="rotate(-90 46.6 111.6)">C38</text>
<text x="49.2" y="111.6" transform="rotate(-90 49.2 111.6)">470p</text>
<text x="51.7" y="111.6" transform="rotate(-90 51.7 111.6)">C39</text>
<text x="54.2" y="111.6" transform="rotate(-90 54.2 111.6)">470p</text>
<text x="56.8" y="111.6" transform="rotate(-90 56.8 111.6)">C40</text>
<text x="59.3" y="111.6" transform="rotate(-90 59.3 111.6)">470p</text>
<text x="61.9" y="111.6" transform="rotate(-90 61.9 111.6)">C41</text>
<text x="64.4" y="111.6" transform="rotate(-90 64.4 111.6)">470p</text>
<text x="146.7" y="111.6">10K</text>
<text x="157.5" y="109.3">JP6</text>
<text x="175.8" y="112.7">100n</text>
<text x="176.8" y="108.9">C34</text>
<text x="219.3" y="111.4">1u</text>
<text x="219.3" y="108.9">C36</text>
<text x="226.6" y="112.7">100n</text>
<text x="227.6" y="108.9">C35</text>
<text x="267.6" y="111.4">1u</text>
<text x="267.6" y="108.9">C37</text>
<text x="139.1" y="115">JP7</text>
<text x="148.8" y="115">GND</text>
<text x="48.9" y="122">GND</text>
<text x="178.4" y="122.5">GND</text>
<text x="214" y="122.5">GND</text>
<text x="229.2" y="122.5">GND</text>
<text x="262.2" y="122.5">GND</text>
<text x="61.9" y="131.1">C42</text>
<text x="61.9" y="133.7">1u</text>
<text x="61.9" y="136.2">C43</text>
<text x="51.7" y="141.3">100n</text>
<text x="51.7" y="138.7">C44</text>
<text x="51.7" y="143.8">C45</text>
<text x="61.9" y="138.7">100n</text>
<text x="48.9" y="149.9">GND</text>
<text x="51.7" y="146.4">100n</text>
<text x="61.9" y="148.9">100n</text>
<text x="61.9" y="146.4">C46</text>
<text x="61.9" y="154">1u</text>
<text x="61.9" y="151.4">C47</text>
<text x="133.4" y="151.2">+3V3_ISO</text>
<text x="49.5" y="160.7">10R</text>
<text x="49.5" y="158.8">R64</text>
<text x="145.7" y="159.1">1u</text>
<text x="145.7" y="156.5">C48</text>
<text x="145.7" y="161.6">C49</text>
<text x="49.5" y="165.8">R65</text>
<text x="145.7" y="164.1">100n</text>
<text x="145.7" y="166.7">C50</text>
<text x="49.5" y="170.2">10R</text>
<text x="64.4" y="171.8">100n</text>
<text x="64.4" y="169.2">C51</text>
<text x="145.7" y="169.2">100n</text>
<text x="64.4" y="176.8">10u</text>
<text x="64.4" y="174.3">C52</text>
<text x="59.1" y="180.4">GND</text>
<text x="137.8" y="180.4">GND</text>
</g>
<g font-size="2.1" fill="#808080">
<text x="215.6" y="34.7">6</text>
<text x="215.6" y="32.1">7</text>
<text x="219.5" y="35.8">VOUT_S SHDN</text>
<text x="219.5" y="33.2">VOUT_F</text>
<text x="231.6" y="33.2">VIN</text>
<text x="237.8" y="34.7">1</text>
<text x="237.8" y="32.1">2</text>
<text x="162.3" y="47.3">1</text>
<text x="174.3" y="44.8">4</text>
<text x="228.1" y="42.8" transform="rotate(-90 228.1 42.8)">GND</text>
<text x="174.3" y="49.9">3</text>
<text x="227" y="48.7" transform="rotate(-90 227 48.7)">3*4</text>
<text x="155.9" y="58.1" transform="rotate(-90 155.9 58.1)">5</text>
<text x="220.7" y="55">6</text>
<text x="224.6" y="56.1">VOUT</text>
<text x="241.8" y="56.1">VIN</text>
<text x="248" y="55">2</text>
<text x="94.9" y="65.1" transform="rotate(-90 94.9 65.1)">28</text>
<text x="97.4" y="65.1" transform="rotate(-90 97.4 65.1)">30</text>
<text x="100" y="65.1" transform="rotate(-90 100 65.1)">55</text>
<text x="102.5" y="65.1" transform="rotate(-90 102.5 65.1)">26</text>
<text x="107.6" y="65.1" transform="rotate(-90 107.6 65.1)">25</text>
<text x="115.2" y="65.1" transform="rotate(-90 115.2 65.1)">24</text>
<text x="220.7" y="60">3</text>
<text x="220.7" y="62.6">5</text>
<text x="224.6" y="61.2">TEMP</text>
<text x="224.6" y="63.7">TRIM/NR</text>
<text x="240.6" y="63.7">GND</text>
<text x="248" y="62.6">4</text>
<text x="72.2" y="70.2">16</text>
<text x="77.3" y="71.3">IN1P</text>
<text x="155.9" y="69" transform="rotate(-90 155.9 69)">2</text>
<text x="72.2" y="77.8">14</text>
<text x="72.2" y="72.7">15</text>
<text x="77.3" y="73.9">IN1N</text>
<text x="96" y="74.7" transform="rotate(-90 96 74.7)">VCAP1</text>
<text x="98.6" y="74.7" transform="rotate(-90 98.6 74.7)">VCAP2</text>
<text x="101.1" y="74.7" transform="rotate(-90 101.1 74.7)">VCAP3</text>
<text x="103.6" y="74.7" transform="rotate(-90 103.6 74.7)">VCAP4</text>
<text x="108.7" y="74.9" transform="rotate(-90 108.7 74.9)">VREFN</text>
<text x="116.3" y="74.8" transform="rotate(-90 116.3 74.8)">VREFP</text>
<text x="118.9" y="76.4">DAISY_IN</text>
<text x="131.2" y="75.3">41</text>
<text x="72.2" y="80.4">13</text>
<text x="77.3" y="81.5">IN2N</text>
<text x="77.3" y="78.9">IN2P</text>
<text x="131.2" y="82.9">47</text>
<text x="72.2" y="88">11</text>
<text x="72.2" y="85.4">12</text>
<text x="77.3" y="89.1">IN3N</text>
<text x="77.3" y="86.6">IN3P</text>
<text x="121.8" y="86.6">START</text>
<text x="122.6" y="84">DRDY</text>
<text x="125.5" y="89.1">CS</text>
<text x="131.2" y="85.4">38</text>
<text x="131.2" y="88">39</text>
<text x="72.2" y="93.1">10</text>
<text x="73.4" y="95.6">9</text>
<text x="77.3" y="94.2">IN4P</text>
<text x="122.9" y="91.6">SCLK</text>
<text x="124.8" y="94.2">DIN</text>
<text x="131.2" y="93.1">34</text>
<text x="131.2" y="90.5">40</text>
<text x="131.2" y="95.6">43</text>
<text x="73.4" y="100.7">8</text>
<text x="77.3" y="101.8">IN5P(NC)</text>
<text x="77.3" y="96.7">IN4N</text>
<text x="121.5" y="99.3">RESET</text>
<text x="122" y="101.8">PWDN</text>
<text x="122.4" y="96.7">DOUT</text>
<text x="131.2" y="100.7">35</text>
<text x="131.2" y="98.1">36</text>
<text x="73.4" y="103.2">7</text>
<text x="77.3" y="104.3">IN5N(NC)</text>
<text x="120.4" y="106.9">CLKSEL</text>
<text x="131.2" y="105.8">52</text>
<text x="187.7" y="103.2">1</text>
<text x="191.6" y="104.3">IN</text>
<text x="202.7" y="104.3">OUT</text>
<text x="204.1" y="106.9">NR</text>
<text x="209.9" y="103.2">5</text>
<text x="209.9" y="105.8">4</text>
<text x="238.5" y="103.2">2</text>
<text x="242.3" y="104.3">IN</text>
<text x="253.5" y="104.3">OUT</text>
<text x="254.9" y="106.9">NR</text>
<text x="260.7" y="103.2">5</text>
<text x="260.7" y="105.8">4</text>
<text x="73.4" y="110.8">5</text>
<text x="73.4" y="108.3">6</text>
<text x="77.3" y="112">IN6N(NC)</text>
<text x="77.3" y="109.4">IN6P(NC)</text>
<text x="124.3" y="109.4">CLK</text>
<text x="131.2" y="113.4">17</text>
<text x="131.2" y="108.3">37</text>
<text x="187.7" y="113.4">3</text>
<text x="209.9" y="113.4">2</text>
<text x="238.5" y="113.4">3</text>
<text x="260.7" y="113.4">1</text>
<text x="73.4" y="118.5">3</text>
<text x="73.4" y="115.9">4</text>
<text x="77.3" y="119.6">IN7N(NC)</text>
<text x="77.3" y="117">IN7P(NC)</text>
<text x="121.7" y="117">TESTN</text>
<text x="121.8" y="114.5">TESTP</text>
<text x="131.2" y="115.9">18</text>
<text x="191.6" y="114.5">EN</text>
<text x="202.5" y="114.5">GND</text>
<text x="242.3" y="114.5">EN</text>
<text x="253.3" y="114.5">GND</text>
<text x="73.4" y="123.5">2</text>
<text x="77.3" y="124.6">IN8P(NC)</text>
<text x="73.4" y="126.1">1</text>
<text x="77.3" y="127.2">IN8N(NC)</text>
<text x="72.2" y="136.2">19</text>
<text x="72.2" y="133.7">59</text>
<text x="77.3" y="137.3">AVDD_2</text>
<text x="77.3" y="134.8">AVDD</text>
<text x="72.2" y="138.8">21</text>
<text x="72.2" y="141.3">22</text>
<text x="72.2" y="143.8">56</text>
<text x="77.3" y="139.9">AVDD_3</text>
<text x="77.3" y="142.4">AVDD_4</text>
<text x="122" y="139.9">GPIO1</text>
<text x="122" y="142.4">GPIO2</text>
<text x="131.2" y="138.8">42</text>
<text x="131.2" y="141.3">44</text>
<text x="131.2" y="143.8">45</text>
<text x="72.2" y="148.9">20</text>
<text x="72.2" y="146.4">58</text>
<text x="77.3" y="145">AVDD_5</text>
<text x="77.3" y="147.5">AVSS</text>
<text x="122" y="145">GPIO3</text>
<text x="122" y="147.5">GPIO4</text>
<text x="131.2" y="146.4">46</text>
<text x="72.2" y="151.5">23</text>
<text x="72.2" y="154">32</text>
<text x="77.3" y="150">AVSS_2</text>
<text x="77.3" y="152.6">AVSS_3</text>
<text x="77.3" y="155.1">AVSS_4</text>
<text x="72.2" y="156.5">57</text>
<text x="77.3" y="157.7">AVSS_5</text>
<text x="120.2" y="160.2">DVDD_2</text>
<text x="122.5" y="157.7">DVDD</text>
<text x="131.2" y="161.6">31</text>
<text x="131.2" y="159.1">48</text>
<text x="131.2" y="156.5">50</text>
<text x="72.2" y="164.2">54</text>
<text x="77.3" y="165.3">AVDD1</text>
<text x="119.8" y="167.8">DGND_2</text>
<text x="121.7" y="162.7">RESV1</text>
<text x="122.2" y="165.3">DGND</text>
<text x="131.2" y="166.7">33</text>
<text x="131.2" y="164.2">51</text>
<text x="72.2" y="169.2">53</text>
<text x="77.3" y="170.4">AVSS1</text>
<text x="101.1" y="172.3" transform="rotate(-90 101.1 172.3)">OPAMPOUT</text>
<text x="108.7" y="172.3" transform="rotate(-90 108.7 172.3)">OPAMPN</text>
<text x="113.8" y="172.3" transform="rotate(-90 113.8 172.3)">OPAMPP</text>
<text x="119.8" y="170.4">DGND_3</text>
<text x="131.2" y="169.2">49</text>
<text x="100" y="177.4" transform="rotate(-90 100 177.4)">63</text>
<text x="107.6" y="177.4" transform="rotate(-90 107.6 177.4)">61</text>
<text x="112.7" y="177.4" transform="rotate(-90 112.7 177.4)">60</text>
</g>
<g font-size="1.8" fill="#808080">
<text x="29.2" y="26.8">N.C.</text>
<text x="29.2" y="24.9">S1</text>
<text x="143.3" y="56">+5V_ISO</text>
<text x="158.1" y="60.4" transform="rotate(-90 158.1 60.4)">V+</text>
<text x="143.7" y="71.2">-5V_ISO</text>
<text x="158.1" y="67.4" transform="rotate(-90 158.1 67.4)">V-</text>
<text x="185.4" y="97">BLM18AG102SH1D</text>
<text x="236.2" y="97">BLM18AG102SH1D</text>
<text x="39.4" y="159.4">+2V5_ISO</text>
<text x="39.4" y="170.2">-2V5_ISO</text>
</g>
<g font-size="1.8" fill="#008080">
<text x="72.4" y="31.8">AVSS</text>
<text x="72.4" y="42">AVSS</text>
<text x="21.6" y="64.8">IN1P</text>
<text x="21.6" y="72.5">IN1N</text>
<text x="21.6" y="75">IN2P</text>
<text x="21.6" y="82.6">IN2N</text>
<text x="161.8" y="82.6">ADC_DRDY</text>
<text x="21.6" y="85.2">IN3P</text>
<text x="161.1" y="85.2">ADC_START</text>
<text x="164.2" y="87.7">ADC_CS</text>
<text x="21.6" y="92.8">IN3N</text>
<text x="21.6" y="95.3">IN4P</text>
<text x="162.2" y="95.3">ADC_MISO</text>
<text x="162.2" y="92.8">ADC_MOSI</text>
<text x="163.1" y="90.2">ADC_SCK</text>
<text x="165.6" y="97.9">RESET</text>
<text x="21.6" y="102.9">IN4N</text>
<text x="163.3" y="115.6">ADC_CLK</text>
<text x="39.4" y="130.9">AVSS</text>
</g>
<g font-size="1.8" fill="#800000">
<text x="213.9" y="60" transform="rotate(-90 213.9 60)">+</text>
<text x="19.1" y="188.6">Licensed under the TAPR Open Hardware License (www.tapr.org/OHL)</text>
<text x="19.1" y="190.5">More info at http://www.envox.hr/eez</text>
<text x="19.1" y="192.4">Repository: https://github.com/eez-open</text>
</g>
<text font-size="1.8" fill="#800080" x="212.7" y="64.8">Tant.</text>
</svg>
